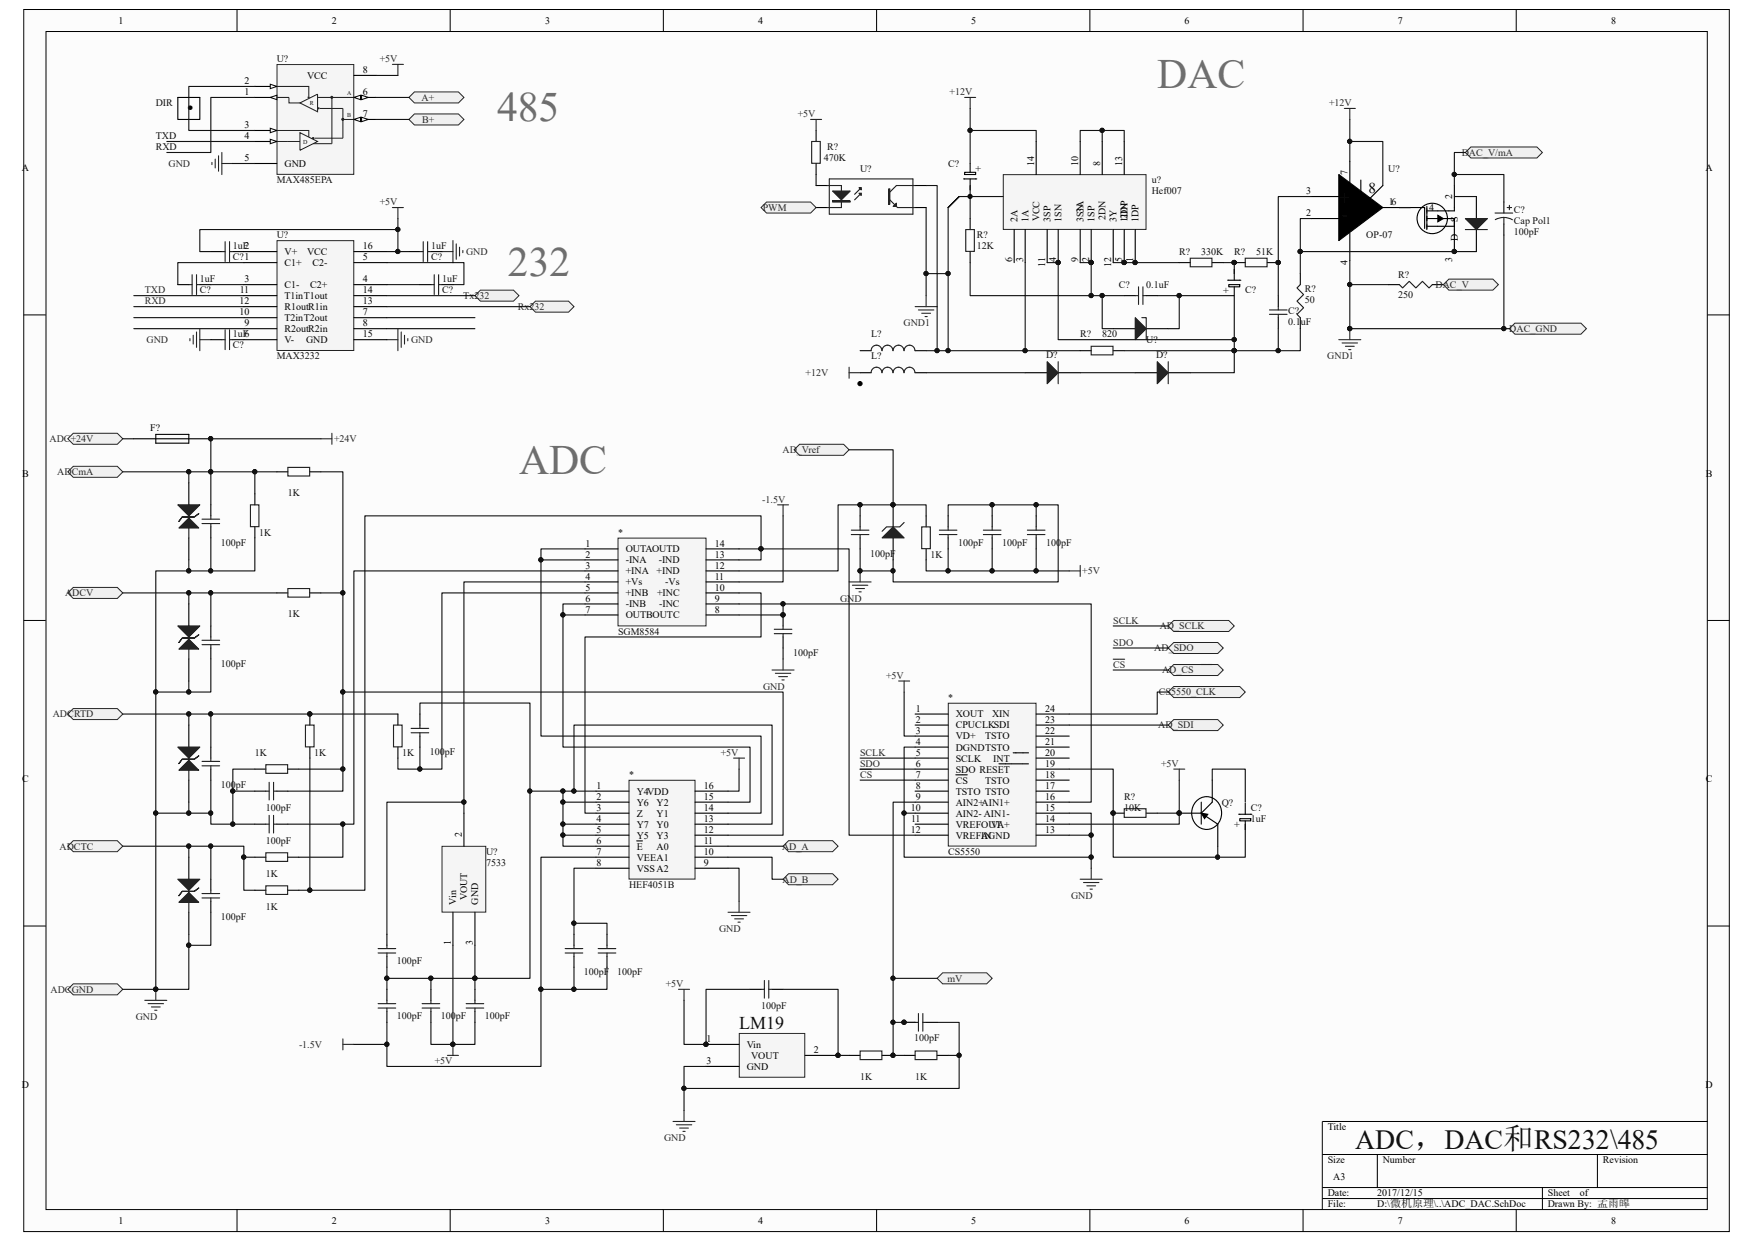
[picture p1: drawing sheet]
<svg xmlns="http://www.w3.org/2000/svg" width="297mm" height="210mm" viewBox="0 0 297 210" stroke-linecap="round" stroke-linejoin="round" font-family="sans-serif">
<path d="M4.1 1.7h288.7v206.7h-288.7z" fill="#fcfcfc"/>
<path d="M4 1.6h288.8v206.8h-288.8z" fill="none" stroke="#000" stroke-width=".17"/>
<path d="M7.8 5.4h281.3v199.3h-281.3z" fill="#fcfcfc"/>
<g fill="none" stroke="#000" stroke-width=".17">
<path d="M7.8 5.3h281.3v199.4h-281.3zM40.1 1.6v3.7M76.2 1.6v3.7M112.3 1.6v3.7M148.4 1.6v3.7M184.5 1.6v3.7M220.6 1.6v3.7M256.7 1.6v3.7M4 53.3h3.7M289.1 53.3h3.7M4 105h3.7M289.1 105h3.7"/>
<path d="M4 156.7h3.7M289.1 156.7h3.7M223.9 195.4h65.2M233.2 195.4v5.6M270.5 195.4v5.6M289.1 189.8h-65.2v14.9M40.1 204.7v3.7M76.2 204.7v3.7M112.3 204.7v3.7M148.4 204.7v3.7M184.5 204.7v3.7M220.6 204.7v3.7"/>
<path d="M223.9 201h65.2M223.9 202.8h65.2M256.7 204.7v3.7M261.2 201v3.7"/>
</g>
<g fill="#f0f0f0" stroke="#262626" stroke-width=".17">
<path d="M11.5 120.8l.9-.9h7.5l.9 .9-.9 1h-7.5z" fill-rule="evenodd"/>
<path d="M11.5 143.2l.9-.9h7.5l.9 .9-.9 .9h-7.5z" fill-rule="evenodd"/>
<path d="M11.5 167.4l.9-.9h7.5l.9 .9-.9 .9h-7.5z" fill-rule="evenodd"/>
<path d="M11.5 100.3l.9-.9h7.5l.9 .9-.9 1h-7.5z" fill-rule="evenodd"/>
<path d="M11.5 79.8l.9-.9h7.5l.9 .9-.9 1h-7.5z" fill-rule="evenodd"/>
<path d="M11.5 74.2l.9-.9h7.5l.9 .9-.9 1h-7.5z" fill-rule="evenodd"/>
</g>
<path d="M160.6 119h14.8v24.2h-14.8z" fill="#f5f5f5"/>
<path d="M160.6 119h14.8v24.2h-14.8z" fill="none" stroke="#262626" stroke-width=".17"/>
<g fill="none" stroke="#000" stroke-width=".19">
<path d="M155 120.8h5.5M155 122.7h5.5M155 124.6h5.5M155 126.4h5.5M155 128.3h5.5M155 130.1h5.5M155 132h5.5M155 133.9h5.5M155 135.7h5.5M155 137.6h5.5M155 139.5h5.5M161.9 131.1h1"/>
<path d="M162.9 131.1h.9M169.2 129.3h2M171.3 129.3h.8M171.6 127.4h2.5M172.2 129.3h1M173.2 129.3h.9M175.5 120.8h5.5M175.5 122.7h5.5M175.5 124.6h5.5M175.5 126.4h5.5M175.5 128.3h5.5M175.5 130.1h5.5"/>
<path d="M175.5 132h5.5M175.5 133.9h5.5M175.5 135.7h5.5M175.5 137.6h5.5M175.5 139.5h5.5M155 141.3h5.5M175.5 141.3h5.5"/>
</g>
<path d="M106.6 132.1h11.1v16.7h-11.1z" fill="#f5f5f5"/>
<path d="M106.5 132h11.2v16.8h-11.2z" fill="none" stroke="#262626" stroke-width=".17"/>
<g fill="none" stroke="#000" stroke-width=".19">
<path d="M100.9 133.9h5.6M100.9 135.7h5.6M100.9 137.6h5.6M100.9 139.5h5.6M117.7 133.9h5.6M117.7 135.7h5.6M117.7 137.6h5.6M117.7 139.5h5.6M100.9 141.3h5.6M100.9 143.2h5.6M100.9 145.1h5.6M100.9 146.9h5.6"/>
<path d="M107.8 142.3h1M117.7 141.3h5.6M117.7 143.2h5.6M117.7 145.1h5.6M117.7 146.9h5.6"/>
</g>
<path d="M125.2 174.9h11.1v7.4h-11.1z" fill="#f5f5f5"/>
<path d="M125.2 174.9h11.1v7.4h-11.1z" fill="none" stroke="#262626" stroke-width=".17"/>
<path d="M119.6 176.7h5.5M136.3 178.6h5.6M119.6 180.5h5.5" fill="none" stroke="#000" stroke-width=".19"/>
<g fill="#0e0e0e" stroke="#0e0e0e" stroke-width=".17">
<circle cx="119.5" cy="176.7" r=".35"/>
<circle cx="141.9" cy="178.6" r=".35"/>
</g>
<path d="M74.9 143.3h7.4v11h-7.4z" fill="#f5f5f5"/>
<path d="M74.8 143.2h7.5v11.1h-7.5z" fill="none" stroke="#262626" stroke-width=".17"/>
<path d="M78.6 137.6v5.6M76.7 154.4v5.6M80.4 154.4v5.6" fill="none" stroke="#000" stroke-width=".19"/>
<path d="M104.7 91.1h14.8v14.8h-14.8z" fill="#f5f5f5"/>
<path d="M104.6 91.1h14.9v14.8h-14.9z" fill="none" stroke="#262626" stroke-width=".17"/>
<g fill="none" stroke="#000" stroke-width=".19">
<path d="M32 81.7v3.7M32 91v3.7M99.1 92.9h5.5M99.1 94.7h5.5M99.1 96.6h5.5M99.1 98.5h5.5M119.6 92.9h5.5M119.6 94.7h5.5M119.6 96.6h5.5M119.6 98.5h5.5M99.1 100.3h5.5M99.1 102.2h5.5"/>
<path d="M99.1 104.1h5.5M119.6 100.3h5.5M119.6 102.2h5.5M119.6 104.1h5.5"/>
</g>
<path d="M32 85.4v5.6" fill="none" stroke="#1c1c1c" stroke-width=".19"/>
<path d="M32 87.7l1.6 1.6h-3.3z" fill="#1c1c1c"/>
<path d="M30.3 89.3l1.7-1.6 1.6 1.6zM30.9 87.5h2l.7-.6-.7 .6h-2l-.6 .7z" fill="none" stroke="#1c1c1c" stroke-width=".19"/>
<path d="M30.1 85.4h3.7l-1.8 1.9z" fill="#1c1c1c"/>
<path d="M30.1 85.4h3.7l-1.8 1.9zM34.2 87.9h3M34.2 88.6h3M35.7 87.3v.6M35.7 88.6v.6M32 105.9v5.6" fill="none" stroke="#1c1c1c" stroke-width=".19"/>
<path d="M35.7 85.4v1.9M35.7 89.2v1.8M32 102.2v3.7M32 111.5v3.7" fill="none" stroke="#000" stroke-width=".19"/>
<path d="M32 108.2l1.6 1.6h-3.3z" fill="#1c1c1c"/>
<path d="M30.3 109.8l1.7-1.6 1.6 1.6zM30.9 108h2l.7-.6-.7 .6h-2l-.6 .7z" fill="none" stroke="#1c1c1c" stroke-width=".19"/>
<path d="M30.1 105.9h3.7l-1.8 1.9z" fill="#1c1c1c"/>
<path d="M30.1 105.9h3.7l-1.8 1.9zM34.2 108.3h3M34.2 109.1h3M35.7 107.8v.5M35.7 109.1v.6M32 126.4v5.6" fill="none" stroke="#1c1c1c" stroke-width=".19"/>
<path d="M35.7 105.9v1.9M35.7 109.7v1.8M32 122.7v3.7M32 132v3.7" fill="none" stroke="#000" stroke-width=".19"/>
<path d="M32 128.7l1.6 1.6h-3.3z" fill="#1c1c1c"/>
<path d="M30.3 130.3l1.7-1.6 1.6 1.6zM30.9 128.5h2l.7-.6-.7 .6h-2l-.6 .7z" fill="none" stroke="#1c1c1c" stroke-width=".19"/>
<path d="M30.1 126.4h3.7l-1.8 1.9z" fill="#1c1c1c"/>
<path d="M30.1 126.4h3.7l-1.8 1.9zM34.2 128.8h3M34.2 129.6h3M35.7 128.3v.5M35.7 129.6v.5M32 148.8v5.6" fill="none" stroke="#1c1c1c" stroke-width=".19"/>
<path d="M35.7 126.4v1.9M35.7 130.1v1.9M32 145.1v3.7M32 154.4v3.7" fill="none" stroke="#000" stroke-width=".19"/>
<path d="M30.3 152.7l1.7-1.7 1.6 1.7z" fill="#1c1c1c"/>
<path d="M30.3 152.7l1.7-1.7 1.6 1.7zM30.9 150.8h2l.7-.5-.7 .5h-2l-.6 .8z" fill="none" stroke="#1c1c1c" stroke-width=".19"/>
<path d="M30.1 148.8h3.7l-1.8 1.8z" fill="#1c1c1c"/>
<g fill="none" stroke="#1c1c1c" stroke-width=".19">
<path d="M48.7 79.1h3.7v1.4h-3.7zM42.4 85.4h1.4v3.7h-1.4zM48.7 99.6h3.7v1.4h-3.7zM45 129.4h3.7v1.5h-3.7zM45 133.9h.6M45 139.5h.6M45.6 132.4v3M45.6 138v3M46.3 132.4v3M46.3 138v3M46.3 133.9h.6M46.3 139.5h.6"/>
<path d="M51.7 122.7h1.5v3.7h-1.5zM66.6 122.7h1.5v3.7h-1.5zM69.6 123.3h3M69.6 124h3M71.1 122.7v.6M71.1 124v.6M30.1 148.8h3.7l-1.8 1.8zM34.2 151.2h3M34.2 152h3M35.7 150.6v.6M35.7 152v.5M45 144.3h3.7v1.5h-3.7z"/>
<path d="M45 149.9h3.7v1.5h-3.7zM65.5 160v.5M97.2 160v.5M102.8 160v.5M64 160.5h3M64 161.3h3M64 169.8h3M64 170.6h3M65.5 161.3v.5M65.5 169.3v.5M65.5 170.6v.5M71.5 169.8h3"/>
<path d="M71.5 170.6h3M73 169.3v.5M73 170.6v.5M78.9 169.8h3M78.9 170.6h3M80.4 169.3v.5M80.4 170.6v.5M95.7 160.5h3M95.7 161.3h3M97.2 161.3v.5M101.3 160.5h3M101.3 161.3h3"/>
<path d="M102.8 161.3v.5"/>
</g>
<g fill="none" stroke="#000" stroke-width=".19">
<path d="M22.7 74.2h13M26.4 73.5h5.6v1.5h-5.6zM46.9 79.8h1.8M52.5 79.8h1.8M43.2 83.6v1.8M43.2 89.2v1.8M46.9 100.3h1.8M52.5 100.3h1.8M43.2 133.9h1.8M43.2 139.5h1.8M43.2 130.1h1.8M46.9 133.9h1.8"/>
<path d="M46.9 139.5h1.8M48.7 130.1h1.9M52.5 120.8v1.9M52.5 126.4v1.9M67.4 120.8v1.9M67.4 126.4v1.9M71.1 120.8v1.9M71.1 124.6v1.8M35.7 148.8v1.8M35.7 152.5v1.9M43.2 145.1h1.8M43.2 150.6h1.8"/>
<path d="M48.7 145.1h1.9M48.7 150.6h1.9M65.5 158.1v1.9M97.2 158.1v1.9M102.8 158.1v1.9M65.5 161.8v1.9M65.5 167.4v1.9M65.5 171.1v1.9M73 167.4v1.9M73 171.1v1.9M80.4 167.4v1.9M80.4 171.1v1.9"/>
<path d="M97.2 161.8v1.9M102.8 161.8v1.9"/>
</g>
<g fill="none" stroke="#262626" stroke-width=".19">
<path d="M54.3 74.2h1.9M56.2 73.3v1.9M124.2 128.3h1.9M125.1 128.3v1.8M24.5 169.3h3.7M25.1 169.8h2.6M25.6 170.4h1.5M26.2 171h.4M26.4 167.4v1.9M58.1 175.8v1.9M58.1 176.7h1.8M75.8 178.6h1.8"/>
<path d="M76.7 176.7v1.9"/>
</g>
<g fill="#0e0e0e" stroke="#0e0e0e" stroke-width=".17">
<circle cx="26.4" cy="167.4" r=".35"/>
<circle cx="35.7" cy="74.2" r=".35"/>
<circle cx="52.5" cy="120.8" r=".35"/>
<circle cx="76.7" cy="176.7" r=".35"/>
</g>
<g fill="#f0f0f0" stroke="#262626" stroke-width=".17">
<path d="M132.6 143.2l.9-.9h7.5l.9 .9-.9 .9h-7.5z" fill-rule="evenodd"/>
<path d="M133.5 147.8h7.5l.9 1-.9 .9h-7.5l-.9-.9z" fill-rule="evenodd"/>
</g>
<g fill="none" stroke="#262626" stroke-width=".19">
<path d="M131.7 85.4h1.8M132.6 85.4v1.9M130.7 113.4h3.8M131.3 113.9h2.6M131.8 114.5h1.5M132.4 115.1h.4M132.6 111.5v1.9M123.3 154.4h3.7M123.8 154.9h2.6M124.4 155.5h1.5M125 156h.3M125.1 152.5v1.9"/>
<path d="M182.9 148.8h3.7M183.5 149.3h2.6M184 149.9h1.5M184.6 150.5h.4M184.8 146.9v1.9"/>
</g>
<path d="M145.6 87.3v1.9M145.6 91v1.9M151.2 85.4v3.8M151.2 91v3.7M132.6 104.1v1.8M132.6 107.8v1.9" fill="none" stroke="#000" stroke-width=".19"/>
<g fill="#0e0e0e" stroke="#0e0e0e" stroke-width=".17">
<circle cx="132.6" cy="104" r=".35"/>
<circle cx="151.2" cy="85.4" r=".35"/>
</g>
<path d="M144.1 89.7h3M144.1 90.5h3M145.6 89.2v.5M145.6 90.5v.5M131.1 106.5h3M131.1 107.2h3M132.6 105.9v.6M132.6 107.2v.6" fill="none" stroke="#1c1c1c" stroke-width=".19"/>
<path d="M149.4 91l1.8-1.8 1.9 1.8z" fill="#1c1c1c"/>
<g fill="none" stroke="#1c1c1c" stroke-width=".19">
<path d="M149.4 91l1.8-1.8 1.9 1.8zM153.1 88.4l-.8 .8h-2.2l-.7 .7M156.1 89.2h1.4v3.6h-1.4zM159.1 89.7h2.9M159.1 90.5h2.9M160.5 89.2v.5M160.5 90.5v.5M166.5 89.7h3M166.5 90.5h3M168 89.2v.5M168 90.5v.5M174 89.7h2.9"/>
<path d="M174 90.5h2.9M175.5 89.2v.5M175.5 90.5v.5"/>
</g>
<g fill="#0e0e0e" stroke="#0e0e0e" stroke-width=".17">
<circle cx="151.2" cy="85.4" r=".35"/>
<circle cx="145.6" cy="96.6" r=".35"/>
</g>
<path d="M143.8 98.5h3.7M144.3 99h2.6M144.9 99.6h1.5M145.6 96.6v1.9M145.5 100.1h.3" fill="none" stroke="#262626" stroke-width=".19"/>
<path d="M156.8 87.3v1.9M156.8 92.9v1.8M160.5 87.3v1.9M160.5 91v1.9M168 87.3v1.9M168 91v1.9M175.5 87.3v1.9M175.5 91v1.9" fill="none" stroke="#000" stroke-width=".19"/>
<path d="M134.5 76.1l.9-.9h7.4l1 .9-1 .9h-7.4z" fill-rule="evenodd" fill="#f0f0f0" stroke="#262626" stroke-width=".17"/>
<path d="M181 96.6h1.9M182.9 95.7v1.8M152.2 115.2h1.8M153.1 115.2v1.9" fill="none" stroke="#262626" stroke-width=".19"/>
<g fill="#f0f0f0" stroke="#262626" stroke-width=".17">
<path d="M197.8 105.9l.9-.9h9.4l.9 .9-.9 1h-9.4z" fill-rule="evenodd"/>
<path d="M197.8 109.7l.9-1h7.5l.9 1-.9 .9h-7.5z" fill-rule="evenodd"/>
</g>
<path d="M145.6 130.2h1.1M146.7 130.2h.9" fill="none" stroke="#262626" stroke-width=".19"/>
<path d="M197.8 113.4l.9-1h7.5l.9 1-.9 .9h-7.5z" fill-rule="evenodd" fill="#f0f0f0" stroke="#262626" stroke-width=".17"/>
<path d="M188.5 111.6h1M189.6 111.6h.8M203.3 112.4h1.1M204.4 112.4h.9" fill="none" stroke="#262626" stroke-width=".19"/>
<g fill="#f0f0f0" stroke="#262626" stroke-width=".17">
<path d="M197.8 117.1l.9-.9h11.2l1 .9-1 .9h-11.2z" fill-rule="evenodd"/>
<path d="M197.8 122.7l.9-.9h7.5l.9 .9-.9 .9h-7.5z" fill-rule="evenodd"/>
</g>
<g fill="none" stroke="#000" stroke-width=".19">
<path d="M188.5 137.6h1.9M194.1 137.6h1.9M199.7 137.6h3.7M202.7 135.4a2.57 2.57 0 0 1 3.1-.1 2.57 2.57 0 0 1 1 2.9 2.52 2.52 0 0 1-2.8 2.1 2.52 2.52 0 0 1-2.2-2.7 2.88 2.88 0 0 1 .9-2.2zM203.4 135.7v3.8M203.4 137.6l2.8 1.9v3.7M205.3 132v3.7l-1.9 1.9M209.7 137.8h2.3M209.9 138.5h1.9v.4h-1.9zM210.9 135.9v1.9M210.9 138.9v1.5M127 167.4h1.9"/>
<path d="M130.7 167.4h1.9M143.8 178.6h1.8M149.4 178.6h1.8M153.1 173h1.9M153.1 178.6h1.9M156.8 173h1.9M158.7 178.6h1.8"/>
</g>
<g fill="#0e0e0e" stroke="#0e0e0e" stroke-width=".17">
<circle cx="188.5" cy="137.6" r=".35"/>
<circle cx="199.7" cy="137.6" r=".35"/>
<circle cx="153.1" cy="173" r=".35"/>
<circle cx="151.2" cy="178.6" r=".35"/>
</g>
<path d="M190.4 136.9h3.7v1.4h-3.7zM128.9 167.4h.5M129.4 165.9v3M130.2 165.9v3M130.2 167.4h.5M145.6 177.9h3.7v1.4h-3.7zM155 177.9h3.6v1.4h-3.6zM155 173h.5M155.5 171.5v3M156.3 171.5v3M156.3 173h.5" fill="none" stroke="#1c1c1c" stroke-width=".19"/>
<path d="M203.4 137.6l1.1 .2-.5 .7z" fill="#000"/>
<path d="M203.4 137.6l1.1 .2-.5 .7z" fill="none" stroke="#000" stroke-width=".17"/>
<path d="M198.7 130.1h1.9M199.7 130.1v1.9M114.9 167.4h1.9M115.8 167.4v1.9M114 189.8h3.7M114.5 190.3h2.6M115.1 190.9h1.5M115.6 191.4h.4M115.8 187.9v1.9" fill="none" stroke="#262626" stroke-width=".19"/>
<path d="M158.7 165.6l.9-1h7.5l.9 1-.9 .9h-7.5z" fill-rule="evenodd" fill="#f0f0f0" stroke="#262626" stroke-width=".17"/>
<path d="M46.9 11h13v18.5h-13z" fill="#f5f5f5"/>
<path d="M46.9 10.9h13v18.6h-13z" fill="none" stroke="#262626" stroke-width=".17"/>
<path d="M43.2 14.6h3.7" fill="none" stroke="#000" stroke-width=".19"/>
<path d="M45.8 14.3l1.1 .3-1.1 .4z" fill="#fcfcfc"/>
<path d="M45.8 14.3l1.1 .3-1.1 .4z" fill="none" stroke="#000" stroke-width=".17"/>
<path d="M43.2 22.1h3.7" fill="none" stroke="#000" stroke-width=".19"/>
<path d="M45.8 21.7l1.1 .4-1.1 .4z" fill="#fcfcfc"/>
<path d="M45.8 21.7l1.1 .4-1.1 .4z" fill="none" stroke="#000" stroke-width=".17"/>
<path d="M43.2 23.9h3.7" fill="none" stroke="#000" stroke-width=".19"/>
<path d="M45.8 23.6l1.1 .3-1.1 .4z" fill="#fcfcfc"/>
<path d="M45.8 23.6l1.1 .3-1.1 .4z" fill="none" stroke="#000" stroke-width=".17"/>
<path d="M43.2 16.5h3.7M59.9 12.8h3.8" fill="none" stroke="#000" stroke-width=".19"/>
<path d="M45.8 16.5l1.1-.4v.8z" fill="#fcfcfc"/>
<path d="M45.8 16.5l1.1-.4v.8z" fill="none" stroke="#000" stroke-width=".17"/>
<path d="M59.9 16.5h3.8" fill="none" stroke="#000" stroke-width=".19"/>
<path d="M59.9 16.5l1.1-.4v.8z" fill="#fcfcfc"/>
<path d="M59.9 16.5l1.1-.4v.8z" fill="none" stroke="#000" stroke-width=".17"/>
<path d="M61.2 16.1l1.1 .4-1.1 .4z" fill="#fcfcfc"/>
<path d="M61.2 16.1l1.1 .4-1.1 .4z" fill="none" stroke="#000" stroke-width=".17"/>
<path d="M59.9 20.2h3.8" fill="none" stroke="#000" stroke-width=".19"/>
<path d="M59.9 20.2l1.1-.4v.8z" fill="#fcfcfc"/>
<path d="M59.9 20.2l1.1-.4v.8z" fill="none" stroke="#000" stroke-width=".17"/>
<path d="M61.2 19.8l1.1 .4-1.1 .4z" fill="#fcfcfc"/>
<path d="M61.2 19.8l1.1 .4-1.1 .4z" fill="none" stroke="#000" stroke-width=".17"/>
<path d="M30.1 16.5h3.7v3.7h-3.7zM43.2 27.7h3.7M35.7 42.6h1.9M39.4 42.6h1.9" fill="none" stroke="#000" stroke-width=".19"/>
<g fill="none" stroke="#1c1c1c" stroke-width=".17">
<path d="M46.9 14.6h5.4v1.7M46.9 16.5h2v.9h1.9M50.8 17.4l3-1.5v3zM53.8 16.5h6.1M54.1 18.4h4v5h-4.9M56.2 16.5v7.8h-3.2M46.9 22.1h5.4v1.1M46.9 23.9h3.9M50.8 22.5l3 1.4-3 1.5zM58.1 20.2h1.8"/>
<circle cx="52.3" cy="16.5" r=".09"/>
<circle cx="53.9" cy="18.3" r=".09"/>
<circle cx="53" cy="23.4" r=".09"/>
</g>
<g fill="#1c1c1c" stroke="#1c1c1c" stroke-width=".17">
<circle cx="56.2" cy="16.5" r=".17"/>
<circle cx="58" cy="20.2" r=".17"/>
</g>
<g fill="none" stroke="#262626" stroke-width=".19">
<path d="M66.4 10.9h1.9M67.4 10.9v1.9M35.9 27.5v.4M36.4 26.9v1.5M37 26.4v2.6M37.6 25.8v3.7M37.6 27.7h1.8M32.2 57.3v.4M32.7 56.7v1.5M33.3 56.2v2.6M33.8 57.5h1.9M33.8 55.6v3.7"/>
<path d="M65.5 57.5h1.9M67.4 55.6v3.7M67.9 56.2v2.6M68.5 56.7v1.5M69.1 57.3v.4M74.8 42.6h1.9M76.7 40.7v3.7M77.3 41.3v2.6M77.8 41.8v1.5M78.4 42.4v.4"/>
</g>
<path d="M37.6 42.6h.5M38.1 40.9v3.4M38.9 42.6h.5M38.9 40.9v3.4" fill="none" stroke="#1c1c1c" stroke-width=".19"/>
<path d="M46.9 40.8h13v18.5h-13z" fill="#f5f5f5"/>
<path d="M46.9 40.7h13v18.6h-13z" fill="none" stroke="#262626" stroke-width=".17"/>
<g fill="none" stroke="#000" stroke-width=".19">
<path d="M138.2 22.1v1.8M138.2 27.7v1.8M138.2 31.4h1.8M138.2 35.1h1.8M155 31.4h1.8M155 35.1h1.8M30.1 48.2h1.9M33.8 48.2h1.9M35.7 57.5h1.9M39.4 57.5h7.5M41.3 42.6h5.6M41.3 44.4h5.6"/>
<path d="M41.3 48.2h5.6M41.3 50h5.6M41.3 51.9h5.6M41.3 53.8h5.6M41.3 55.6h5.6M59.9 42.6h5.6M59.9 44.4h5.6M59.9 48.2h5.6M59.9 50h5.6M59.9 51.9h5.6M59.9 53.8h5.6M59.9 55.6h5.6"/>
<path d="M59.9 57.5h5.6M69.2 42.6h1.9M71.1 48.2h1.9M73 42.6h1.8M74.8 48.2h1.9"/>
</g>
<path d="M66.4 35.1h1.9M67.4 35.1v1.9" fill="none" stroke="#262626" stroke-width=".19"/>
<g fill="none" stroke="#1c1c1c" stroke-width=".19">
<path d="M137.4 23.9h1.5v3.7h-1.5zM140 31.4h2.5v3.7h-2.5M140.4 30.3h14.2v5.9h-14.2zM145.8 32.7l-1.1 1.1M145.8 31.8l-1.1 1.1M150.7 33.8l1.3 1.3h3M155 31.4h-3.2l-1.1 1.1M32 48.2h.5M32.5 46.5v3.3M33.3 48.2h.5M33.3 46.5v3.3M37.6 57.5h.5"/>
<path d="M38.1 55.8v3.4M38.9 57.5h.5M38.9 55.8v3.4M71.1 42.6h.6M71.7 40.9v3.4M72.4 42.6h.6M72.4 40.9v3.4M73 48.2h.5M73.5 46.5v3.3M74.3 48.2h.5M74.3 46.5v3.3"/>
</g>
<path d="M141 32.3h3l-1.5 1.5z" fill="#1c1c1c"/>
<path d="M141 32.3h3l-1.5 1.5zM141 34h3v.2h-3zM141 34.1h3" fill="none" stroke="#1c1c1c" stroke-width=".19"/>
<path d="M145.5 31.8h.3v.3z" fill="#1c1c1c"/>
<path d="M145.5 31.8h.3v.3z" fill="none" stroke="#1c1c1c" stroke-width=".19"/>
<path d="M145.5 32.7h.3v.4z" fill="#1c1c1c"/>
<path d="M145.5 32.7h.3v.4zM150.5 32h.2v2.6h-.2zM150.6 32v2.6" fill="none" stroke="#1c1c1c" stroke-width=".19"/>
<path d="M151.2 34.9l.6-.5v.5z" fill="#1c1c1c"/>
<path d="M151.2 34.9l.6-.5v.5z" fill="none" stroke="#1c1c1c" stroke-width=".19"/>
<path d="M169.9 29.6h24.2v9.2h-24.2z" fill="#f5f5f5"/>
<path d="M169.9 29.5h24.2v9.3h-24.2z" fill="none" stroke="#262626" stroke-width=".17"/>
<g fill="none" stroke="#000" stroke-width=".19">
<path d="M171.7 38.8v5.6M173.6 38.8v5.6M175.5 23.9v5.6M177.3 38.8v5.6M179.2 38.8v5.6M182.9 23.9v5.6M182.9 38.8v5.6M184.8 38.8v5.6M186.6 23.9v5.6M188.5 38.8v5.6M190.4 23.9v5.6M190.4 38.8v5.6"/>
<path d="M192.2 38.8v5.6M182.9 59.3h1.9M188.5 59.3h1.9M190.4 50h1.8M194.1 50h1.9M199.7 44.4h1.8M205.3 44.4h1.8M207.9 47.4h2.2M208.1 48.2h1.8v.3h-1.8zM209 45.6v1.8M209 48.5v1.5M173.6 63.1h3.7"/>
<path d="M179.2 63.1h3.7"/>
</g>
<g fill="#0e0e0e" stroke="#0e0e0e" stroke-width=".17">
<circle cx="179.2" cy="44.4" r=".35"/>
<circle cx="184.8" cy="44.4" r=".35"/>
<circle cx="190.3" cy="44.4" r=".35"/>
<circle cx="192.2" cy="44.4" r=".35"/>
</g>
<path d="M184.8 58.6h3.7v1.5h-3.7zM192.2 50h.6M192.8 48.5v3M193.5 48.5v3M193.5 50h.6M201.5 43.7h3.7v1.4h-3.7z" fill="none" stroke="#1c1c1c" stroke-width=".19"/>
<path d="M177.3 61.2l1.9 1.9-1.9 1.8z" fill="#1c1c1c"/>
<path d="M177.3 61.2l1.9 1.9-1.9 1.8zM179.2 61.2v3.7" fill="none" stroke="#1c1c1c" stroke-width=".19"/>
<path d="M192.2 63.1h3.8M197.8 63.1h3.7" fill="none" stroke="#000" stroke-width=".19"/>
<path d="M196 61.2l1.8 1.9-1.8 1.8z" fill="#1c1c1c"/>
<path d="M163.5 38.8h1.5v3.7h-1.5zM196 61.2l1.8 1.9-1.8 1.8zM197.8 61.2v3.7" fill="none" stroke="#1c1c1c" stroke-width=".19"/>
<path d="M163.2 30.3h2.2M163.3 29.2h1.9v.3h-1.9zM164.3 27.7v1.5M164.3 30.3v1.8M164.3 37v1.8M164.3 42.6v1.8M188.5 55.6h3.7M194.1 55.6h3.7" fill="none" stroke="#000" stroke-width=".19"/>
<path d="M192.2 53.8l1.9 1.8-1.9 1.9z" fill="#1c1c1c"/>
<g fill="none" stroke="#1c1c1c" stroke-width=".19">
<path d="M147.5 59.3a.91 .91 0 0 1 .9-.9 .91 .91 0 0 1 .9 .9 .93 .93 0 0 1 1-.9 .93 .93 0 0 1 .9 .9M151.2 59.3a.91 .91 0 0 1 .9-.9 .91 .91 0 0 1 1 .9M153.1 59.3a.91 .91 0 0 1 .9-.9 .91 .91 0 0 1 .9 .9M192.2 53.8l1.9 1.8-1.9 1.9zM193.3 53.8h.8v3.7M210.9 43.7h3.6v1.4h-3.6zM215 52.5h2.9M215 53.2h2.9M216.4 51.9v.6M216.4 53.2v.6M220.2 48.2l-.6 .5 1.1 1.1-1.1 1.2 1.1 1.1-1.1 1.1 .6 .6M147.5 63.1a.91 .91 0 0 1 .9-1 .91 .91 0 0 1 .9 1 .93 .93 0 0 1 1-1 .93 .93 0 0 1 .9 1"/>
<path d="M151.2 63.1a.91 .91 0 0 1 .9-1 .91 .91 0 0 1 1 1M153.1 63.1a.91 .91 0 0 1 .9-1 .91 .91 0 0 1 .9 1"/>
</g>
<path d="M250 33.3v3.7M250 38.8v3.8M145.6 59.3h1.9M155 59.3h1.8M209 44.4h1.9M214.6 44.4h1.8M216.4 50v1.9M216.4 53.8v1.8M220.2 46.3v1.9M220.2 53.8v1.8M145.6 63.1h1.9M155 63.1h1.8" fill="none" stroke="#000" stroke-width=".19"/>
<g fill="#000" stroke="#000" stroke-width=".17">
<circle cx="164.3" cy="33.2" r=".35"/>
<circle cx="145.6" cy="64.9" r=".35"/>
</g>
<path d="M162.4 33.3l-1.9 1.8" fill="none" stroke="#0e0e0e" stroke-width=".19"/>
<g fill="#0e0e0e" stroke="#0e0e0e" stroke-width=".17">
<circle cx="216.4" cy="44.4" r=".35"/>
<circle cx="209" cy="44.4" r=".35"/>
</g>
<path d="M248.1 37h3.8l-1.9 1.8z" fill="#1c1c1c"/>
<path d="M241.6 35.3v.8M241.6 37.9v.8M248.1 37h3.8l-1.9 1.8zM248.1 38.8h3.8M236.9 48.2l.6 .5 1.1-1.1 1.1 1.1 1.2-1.1 1.1 1.1 .5-.5" fill="none" stroke="#1c1c1c" stroke-width=".19"/>
<g fill="none" stroke="#000" stroke-width=".19">
<path d="M222 33.3h4.7M222 37h4.7M226.7 29.5l7.5 5.6-7.5 5.6zM228.6 27.3v3.7M228.6 39.4v4.7M230.4 30.5v1.8M234.2 35.1h7v3.6M234.2 31.4l-2.3 2.2M241.6 37h4.7v5.6M241.6 34.9v3.9M246.3 31.4v4.3h-4.7M246.3 37v1.3h-4.7"/>
<path d="M235.1 48.2h1.8M242.5 48.2h1.9"/>
<circle cx="242.5" cy="37" r="2.57"/>
</g>
<path d="M226.7 29.5l7.5 5.6-7.5 5.6zM243.5 36.4l.9 .6-.9 .5z" fill="#000"/>
<circle cx="246.2" cy="42.6" r=".35" fill="#0e0e0e" stroke="#0e0e0e" stroke-width=".17"/>
<path d="M243.5 36.4l.9 .6-.9 .5z" fill="none" stroke="#000" stroke-width=".17"/>
<circle cx="228.5" cy="55.6" r=".35" fill="#000" stroke="#000" stroke-width=".17"/>
<path d="M137.3 20.2h1.8M138.2 20.2v1.9" fill="none" stroke="#262626" stroke-width=".19"/>
<path d="M128.9 35.1l.9-.9h7.5l.9 .9-.9 1h-7.5z" fill-rule="evenodd" fill="#f0f0f0" stroke="#262626" stroke-width=".17"/>
<g fill="none" stroke="#262626" stroke-width=".19">
<path d="M163.3 16.5h1.9M164.3 16.5v1.9M227.6 18.4h1.9M228.6 18.4v1.8M155 51.9h3.7M155.5 52.5h2.6M156.1 53h1.5M156.6 53.6h.4M156.8 50v1.9M226.7 57.5h3.7M227.3 58h2.6M227.8 58.6h1.5"/>
<path d="M228.4 59.2h.3M228.6 55.6v1.9M143.8 62.1v1.9M143.8 63.1h1.8"/>
</g>
<circle cx="228.5" cy="55.6" r=".35" fill="#0e0e0e" stroke="#0e0e0e" stroke-width=".17"/>
<g fill="#f0f0f0" stroke="#262626" stroke-width=".17">
<path d="M244.4 48.2l.9-1h7.5l.9 1-.9 .9h-7.5z" fill-rule="evenodd"/>
<path d="M249.1 24.9h11.1l1 .9-1 .9h-11.1l-1-.9z" fill-rule="evenodd"/>
<path d="M255.6 55.6l.9-.9h11.2l.9 .9-.9 .9h-11.2z" fill-rule="evenodd"/>
</g>
<path d="M254.6 34.2v1.9M254.6 37.9v1.9" fill="none" stroke="#000" stroke-width=".19"/>
<path d="M253.2 36.1h2.9M254.6 36.8l.8 .1 .7 .3M254.6 36.8l-.7 .1-.7 .3M254.6 36.8v1.1M255.2 35.1h.8M255.6 34.7v.8" fill="none" stroke="#1c1c1c" stroke-width=".19"/>
<g fill="#f0f0f0" stroke="#262626" stroke-width=".17">
<path d="M69.2 16.5l1-.9h7.4l1 .9-1 .9h-7.4z" fill-rule="evenodd"/>
<path d="M69.2 20.2l1-.9h7.4l1 .9-1 .9h-7.4z" fill-rule="evenodd"/>
<path d="M80.4 50l1-.9h5.5l1 .9-1 1h-5.5z" fill-rule="evenodd"/>
<path d="M89.7 51.9l1-.9h5.6l.9 .9-.9 .9h-5.6z" fill-rule="evenodd"/>
</g>
<g fill="none" stroke="#0e0e0e" stroke-width=".19">
<path d="M43.2 14.6h-11.2v7.5h11.2M43.2 16.5h-7.5v9.3h-7.5M63.7 16.5h5.5M63.7 12.8h3.7M164.3 18.4v9.3M28.2 23.9h15M39.4 27.7h3.8M63.7 20.2h5.5M67.4 37v1.8h-33.6v3.8h1.9M67.4 38.8v3.8M138.2 29.5v1.9M156.8 35.1v14.9"/>
<path d="M156.8 31.4h1.9v27.9M164.3 22.1h11.2v1.8M164.3 31.4v5.6M169.9 33.3h-7.5l-1.9 1.8v11.2h-3.7M182.9 23.9v-1.8h7.5v1.8M186.6 22.1v1.8M222 37h-1.8v5.6M222 33.3h-5.6v16.7M228.6 20.2v7.1M228.6 23.9h5.6v7.5M236.9 35.1h1.9M246.3 31.4v-1.9h8.3v4.7"/>
<path d="M246.3 33.3h3.7M248.1 25.8h-1.8v3.7M254.6 39.8v15.8M22.7 50h18.6M22.7 53.8h18.6M22.7 55.6h18.6M22.7 51.9h18.6M35.7 48.2h5.6M41.3 44.4h-11.2v3.8M65.5 44.4h13.1v3.8h-1.9M65.5 42.6h3.7M65.5 48.2h5.6"/>
<path d="M65.5 50h14.9M65.5 53.8h14.9M65.5 55.6h14.9M65.5 51.9h24.2M160.5 46.3v13h-3.7M164.3 44.4v5.6h20.5v-5.6h-1.9M173.6 44.4v14.9h-13.1M173.6 59.3h9.3M177.3 44.4h1.9v13.1h29.8M184.8 50h5.6M186.6 50v5.6h1.9M188.5 44.4h11.2"/>
<path d="M190.4 59.3h18.6M196 50h3.7v5.6h-1.9M199.7 50h9.3v9.3M207.1 44.4h1.9v1.9M209 59.3v3.8h-7.5M216.4 55.6v3.7M220.2 42.6h29.8M220.2 55.6v3.7h-11.2M220.2 42.6v3.7M228.6 44.1v11.5h27M228.6 48.2h6.5M20.8 79.8h11.2"/>
<path d="M20.8 74.2h1.9M43.2 79.8h3.7M54.3 74.2h-18.6v5.6h7.5v3.8M54.3 79.8h3.8v54.1h-9.4M143.8 76.1h7.4v9.3h-9.3v11.2h-16.8M156.8 63.1h16.8M182.9 63.1h9.3M32 81.7v-1.9h3.7v5.6M32 96.6h-5.6v20.5M35.7 91v5.6h-3.7v-1.9M43.2 91v5.6h-7.5M91.6 94.7h7.5"/>
<path d="M99.1 92.9h-7.5v31.7h37.3v13h-5.6M99.1 96.6h-39.2v42.9h-1.8M99.1 98.5h-20.5v37.2M125.1 92.9h3.8v-5.6h-67.1v63.3h-9.3M125.1 94.7h3.8v-1.8h14.9v48.4h11.2M132.6 87.3v11.2h-7.5M145.6 92.9v3.7h5.6v-1.9M145.6 85.4v1.9M151.2 85.4h5.6v1.9M160.5 87.3v-1.9h15v1.9M160.5 92.9v3.7M168 85.4v1.9"/>
<path d="M168 92.9v3.7M175.5 92.9v3.7h-18.7v-1.9M175.5 85.4h3.7v13.1h-28v-1.9M175.5 96.6h5.5M20.8 100.3h11.2M32 102.2v-1.9h3.7v5.6M32 117.1h-5.6v20.5M35.7 111.5v5.6h-3.7v-1.9M35.7 100.3h11.2M54.3 100.3h3.8M58.1 117.1h74.5v24.2h-9.3M99.1 100.3h-24.3v29.8h-7.4v-1.8"/>
<path d="M99.1 104.1h-3.8v22.3h31.7v9.3h-3.7M99.1 102.2h-3.8v1.9M125.1 100.3h3.8v7.5h-29.8v29.8h1.8M125.1 102.2h7.5v1.9h-7.5M132.6 102.2h52.2v33.5h-3.8M132.6 109.7v1.8M153.1 117.1v7.5h1.9M188.5 105.9h9.3M188.5 109.7h9.3M188.5 113.4h9.3M197.8 117.1h-1.8v3.7h-15M20.8 120.8h11.2"/>
<path d="M32 122.7v-1.9h3.7v5.6M32 137.6h-5.6v29.8M35.7 132v5.6h-3.7v-1.9M35.7 137.6v1.9h7.5M35.7 120.8h31.7M43.2 133.9h-3.8v5.6M43.2 130.1h-3.8v3.8M48.7 139.5h9.4v5.6h-7.5M50.6 130.1h7.5M52.5 128.3v22.3h-1.9M71.1 120.8v-1.8h18.6v14.9h11.2M71.1 126.4v3.7"/>
<path d="M78.6 137.6v-1.9h-13.1v22.4M89.7 133.9v31.7h-9.3v-5.6M95.3 133.9v1.8h5.6M95.3 135.7v3.8h5.6M95.3 139.5v1.8h5.6M97.2 133.9v-11.2h33.5v16.8h-7.4M125.1 130.1v3.8h-1.8M145.6 130.1h9.4M145.6 128.3h9.4M145.6 132h9.4M153.1 137.6h1.9M155 126.4h-1.9v18.7h31.7"/>
<path d="M155 135.7h-3.8v37.3M181 137.6h3.8v3.7h-3.8M181 130.1h7.5v15h17.7v-1.9M181 122.7h16.8M199.7 132v5.6h-3.7M199.7 137.6v1.9h-18.7M205.3 132v-1.9h5.6v5.6M210.9 139.5v5.6h-4.7M20.8 143.2h11.2M32 145.1v-1.9h3.7v5.6M32 160v7.4h-11.2M35.7 154.4v5.6h-3.7v-1.9"/>
<path d="M35.7 143.2h5.6v1.9h1.9M41.3 145.1v5.5h1.9M76.7 160v16.7M95.3 141.3v1.9h5.6M97.2 156.2h5.6v1.9M100.9 145.1h-9.3v35.4h-26.1v-3.8M100.9 146.9h-3.7v11.2M123.3 145.1h7.4v3.7h1.9M123.3 146.9h1.8v5.6M123.3 143.2h9.3M184.8 141.3v5.6M65.5 163.7v3.7"/>
<path d="M65.5 165.6h7.5v1.8M65.5 173v3.7h-5.6M73 165.6h7.4v1.8M73 173v3.7h7.4v-3.7M97.2 163.7v3.7h-5.6M102.8 163.7v3.7h-5.6M127 167.4h-7.4v9.3h-3.8v-7.4M132.6 167.4h9.3v11.2h1.9M151.2 165.6h7.5M155 173h-3.8v5.6h1.9M158.7 173h3.7v5.6M160.5 178.6h1.9v5.6h-46.6"/>
<path d="M119.6 180.5h-3.8v7.4"/>
</g>
<g fill="#0e0e0e" stroke="#0e0e0e" stroke-width=".17">
<circle cx="91.6" cy="94.7" r=".35"/>
<circle cx="35.7" cy="79.8" r=".35"/>
<circle cx="32" cy="79.8" r=".35"/>
<circle cx="35.7" cy="96.6" r=".35"/>
<circle cx="32" cy="96.6" r=".35"/>
<circle cx="35.7" cy="100.3" r=".35"/>
<circle cx="32" cy="100.3" r=".35"/>
<circle cx="32" cy="117.1" r=".35"/>
<circle cx="35.7" cy="120.8" r=".35"/>
<circle cx="32" cy="120.8" r=".35"/>
<circle cx="35.7" cy="137.6" r=".35"/>
<circle cx="32" cy="137.6" r=".35"/>
<circle cx="35.7" cy="143.2" r=".35"/>
<circle cx="32" cy="143.2" r=".35"/>
<circle cx="32" cy="159.9" r=".35"/>
<circle cx="26.4" cy="167.4" r=".35"/>
<circle cx="26.4" cy="137.6" r=".35"/>
<circle cx="26.4" cy="117.1" r=".35"/>
<circle cx="35.7" cy="74.2" r=".35"/>
<circle cx="43.1" cy="79.8" r=".35"/>
<circle cx="39.4" cy="139.4" r=".35"/>
<circle cx="39.4" cy="133.9" r=".35"/>
<circle cx="41.3" cy="145" r=".35"/>
<circle cx="58" cy="130.1" r=".35"/>
<circle cx="58" cy="117.1" r=".35"/>
<circle cx="58" cy="100.3" r=".35"/>
<circle cx="58" cy="139.4" r=".35"/>
<circle cx="52.5" cy="150.6" r=".35"/>
<circle cx="128.8" cy="92.9" r=".35"/>
<circle cx="52.5" cy="120.8" r=".35"/>
<circle cx="71.1" cy="130.1" r=".35"/>
<circle cx="89.7" cy="133.9" r=".35"/>
<circle cx="95.3" cy="133.9" r=".35"/>
<circle cx="97.2" cy="133.9" r=".35"/>
<circle cx="95.3" cy="135.7" r=".35"/>
<circle cx="65.5" cy="165.5" r=".35"/>
<circle cx="72.9" cy="165.5" r=".35"/>
<circle cx="80.4" cy="165.5" r=".35"/>
<circle cx="76.7" cy="176.7" r=".35"/>
<circle cx="65.5" cy="176.7" r=".35"/>
<circle cx="78.5" cy="135.7" r=".35"/>
<circle cx="95.3" cy="104" r=".35"/>
<circle cx="91.6" cy="167.4" r=".35"/>
<circle cx="97.2" cy="167.4" r=".35"/>
<circle cx="97.2" cy="156.2" r=".35"/>
<circle cx="95.3" cy="139.4" r=".35"/>
<circle cx="95.3" cy="141.3" r=".35"/>
<circle cx="132.6" cy="102.2" r=".35"/>
<circle cx="132.6" cy="104" r=".35"/>
<circle cx="184.8" cy="141.3" r=".35"/>
<circle cx="184.8" cy="145" r=".35"/>
<circle cx="145.6" cy="85.4" r=".35"/>
<circle cx="145.6" cy="96.6" r=".35"/>
<circle cx="151.2" cy="96.6" r=".35"/>
<circle cx="151.2" cy="85.4" r=".35"/>
<circle cx="160.5" cy="96.6" r=".35"/>
<circle cx="168" cy="96.6" r=".35"/>
<circle cx="175.4" cy="96.6" r=".35"/>
<circle cx="168" cy="85.4" r=".35"/>
<circle cx="175.4" cy="85.4" r=".35"/>
<circle cx="153.1" cy="137.6" r=".35"/>
<circle cx="199.7" cy="137.6" r=".35"/>
<circle cx="206.2" cy="145" r=".35"/>
<circle cx="188.5" cy="137.6" r=".35"/>
<circle cx="115.8" cy="184.2" r=".35"/>
<circle cx="119.5" cy="176.7" r=".35"/>
<circle cx="162.4" cy="178.6" r=".35"/>
<circle cx="153.1" cy="173" r=".35"/>
<circle cx="151.2" cy="173" r=".35"/>
<circle cx="151.2" cy="178.6" r=".35"/>
<circle cx="141.9" cy="178.6" r=".35"/>
<circle cx="151.2" cy="165.5" r=".35"/>
<circle cx="67.4" cy="42.6" r=".35"/>
<circle cx="67.4" cy="38.8" r=".35"/>
<circle cx="156.8" cy="46.3" r=".35"/>
<circle cx="160.5" cy="46.3" r=".35"/>
<circle cx="160.5" cy="59.3" r=".35"/>
<circle cx="158.7" cy="59.3" r=".35"/>
<circle cx="164.3" cy="22.1" r=".35"/>
<circle cx="186.6" cy="22.1" r=".35"/>
<circle cx="173.6" cy="59.3" r=".35"/>
<circle cx="186.6" cy="50" r=".35"/>
<circle cx="199.7" cy="50" r=".35"/>
<circle cx="209" cy="44.4" r=".35"/>
<circle cx="190.3" cy="44.4" r=".35"/>
<circle cx="192.2" cy="44.4" r=".35"/>
<circle cx="228.5" cy="23.9" r=".35"/>
<circle cx="254.6" cy="55.6" r=".35"/>
<circle cx="246.2" cy="42.6" r=".35"/>
<circle cx="220.2" cy="42.6" r=".35"/>
<circle cx="228.5" cy="55.6" r=".35"/>
<circle cx="228.5" cy="48.1" r=".35"/>
<circle cx="246.2" cy="29.5" r=".35"/>
<circle cx="179.2" cy="44.4" r=".35"/>
<circle cx="209" cy="57.5" r=".35"/>
<circle cx="184.8" cy="50" r=".35"/>
<circle cx="184.8" cy="44.4" r=".35"/>
<circle cx="209" cy="59.3" r=".35"/>
<circle cx="216.4" cy="59.3" r=".35"/>
<circle cx="216.4" cy="44.4" r=".35"/>
</g>
<g font-size="7.1" fill="#6e6e6e">
<text x="196" y="14.9">DAC</text>
<text x="84.2" y="20.5">485</text>
<text x="86" y="46.6">232</text>
<text x="87.9" y="80.2">ADC</text>
</g>
<text font-size="7.1" x="31.3" y="18.7">.</text>
<text font-size="4.7" fill="#0e0e0e" x="229.5" y="194.4">ADC，DAC和RS232\485</text>
<g font-size="3" fill="#0e0e0e">
<text x="226.8" y="34.5">+</text>
<text x="125.1" y="174.2">LM19</text>
</g>
<text font-size="2.5" x="231.7" y="32.7">8</text>
<g font-size="1.7">
<text x="20.1" y="4">1</text>
<text x="56.2" y="4">2</text>
<text x="92.3" y="4">3</text>
<text x="128.4" y="4">4</text>
<text x="164.5" y="4">5</text>
<text x="200.6" y="4">6</text>
<text x="236.7" y="4">7</text>
<text x="272.8" y="4">8</text>
<text x="41.4" y="14.3">2</text>
<text x="41.4" y="16.1">1</text>
<text x="52" y="13.3">VCC</text>
<text x="61.4" y="12.4">8</text>
<text x="61.4" y="16.1">6</text>
<text x="41.4" y="21.7">3</text>
<text x="41.4" y="23.6">4</text>
<text x="61.4" y="19.9">7</text>
<text x="3.7" y="29">A</text>
<text x="41.4" y="27.3">5</text>
<text x="48.2" y="28.2">GND</text>
<text x="165.2" y="29.2">+</text>
<text x="175.1" y="28" transform="rotate(-90 175.1 28)">14</text>
<text x="182.5" y="28" transform="rotate(-90 182.5 28)">10</text>
<text x="186.3" y="28" transform="rotate(-90 186.3 28)">8</text>
<text x="190" y="28" transform="rotate(-90 190 28)">13</text>
<text x="228.2" y="29.5" transform="rotate(-90 228.2 29.5)">7</text>
<text x="288.8" y="29">A</text>
<text x="221.2" y="32.9">3</text>
<text x="235.2" y="34.8">16</text>
<text x="242" y="35.7">4</text>
<text x="245.9" y="33.6" transform="rotate(-90 245.9 33.6)">2</text>
<text x="172.3" y="37.5" transform="rotate(-90 172.3 37.5)">2A</text>
<text x="174.2" y="37.5" transform="rotate(-90 174.2 37.5)">1A</text>
<text x="176" y="37.5" transform="rotate(-90 176 37.5)">VCC</text>
<text x="177.9" y="37.5" transform="rotate(-90 177.9 37.5)">3SP</text>
<text x="179.7" y="37.5" transform="rotate(-90 179.7 37.5)">1SN</text>
<text x="183.5" y="37.5" transform="rotate(-90 183.5 37.5)">3S3NA</text>
<text x="185.3" y="37.5" transform="rotate(-90 185.3 37.5)">1SP</text>
<text x="187.2" y="37.3" transform="rotate(-90 187.2 37.3)">2DN</text>
<text x="189.1" y="37.5" transform="rotate(-90 189.1 37.5)">3Y</text>
<text x="190.9" y="37.5" transform="rotate(-90 190.9 37.5)">12DDNP</text>
<text x="192.8" y="37.5" transform="rotate(-90 192.8 37.5)">1DP</text>
<text x="221.2" y="36.6">2</text>
<text x="246.8" y="40.8" transform="rotate(-90 246.8 40.8)">D</text>
<text x="246.8" y="37.5" transform="rotate(-90 246.8 37.5)">S</text>
<text x="41.4" y="47.8">3</text>
<text x="48.2" y="43.1">V+</text>
<text x="48.2" y="45">C1+</text>
<text x="52" y="43.1">VCC</text>
<text x="52.9" y="45">C2-</text>
<text x="61.4" y="47.8">4</text>
<text x="61.4" y="44.1">5</text>
<text x="61.4" y="42.2">16</text>
<text x="171.4" y="44.3" transform="rotate(-90 171.4 44.3)">6</text>
<text x="173.2" y="44.3" transform="rotate(-90 173.2 44.3)">3</text>
<text x="176.9" y="45.1" transform="rotate(-90 176.9 45.1)">11</text>
<text x="178.8" y="44.3" transform="rotate(-90 178.8 44.3)">4</text>
<text x="182.5" y="44.3" transform="rotate(-90 182.5 44.3)">9</text>
<text x="184.4" y="44.3" transform="rotate(-90 184.4 44.3)">2</text>
<text x="188.1" y="45.2" transform="rotate(-90 188.1 45.2)">12</text>
<text x="190" y="44.3" transform="rotate(-90 190 44.3)">5</text>
<text x="191.9" y="44.3" transform="rotate(-90 191.9 44.3)">1</text>
<text x="228.2" y="44.9" transform="rotate(-90 228.2 44.9)">4</text>
<text x="245.9" y="44.3" transform="rotate(-90 245.9 44.3)">3</text>
<text x="40.6" y="51.5">12</text>
<text x="40.6" y="53.4">10</text>
<text x="40.6" y="49.7">11</text>
<text x="48.2" y="48.7">C1-</text>
<text x="48.2" y="50.6">T1inT1out</text>
<text x="48.2" y="52.5">R1outR1in</text>
<text x="52.5" y="48.7">C2+</text>
<text x="61.4" y="53.4">7</text>
<text x="61.4" y="51.5">13</text>
<text x="61.4" y="49.7">14</text>
<text x="208.1" y="48.5" transform="rotate(-180 208.1 48.5)">+</text>
<text x="41.4" y="55.2">9</text>
<text x="48.2" y="54.3">T2inT2out</text>
<text x="48.2" y="56.2">R2outR2in</text>
<text x="48.2" y="58">V-</text>
<text x="51.8" y="58">GND</text>
<text x="61.4" y="57.1">15</text>
<text x="61.4" y="55.2">8</text>
<text x="25.4" y="72.9">F?</text>
<text x="3.7" y="80.6">B</text>
<text x="288.8" y="80.6">B</text>
<text x="99.1" y="92.5">1</text>
<text x="99.1" y="94.4">2</text>
<text x="106" y="93.5">OUTAOUTD</text>
<text x="106" y="95.3">-INA</text>
<text x="111.5" y="95.3">-IND</text>
<text x="121" y="94.4">13</text>
<text x="121" y="92.5">14</text>
<text x="99.1" y="96.3">3</text>
<text x="99.1" y="98.1">4</text>
<text x="99.1" y="100">5</text>
<text x="99.1" y="101.9">6</text>
<text x="106" y="97.2">+INA</text>
<text x="106" y="99.1">+Vs</text>
<text x="106" y="100.9">+INB</text>
<text x="111.2" y="97.2">+IND</text>
<text x="111.3" y="100.9">+INC</text>
<text x="112.6" y="99.1">-Vs</text>
<text x="121" y="101.9">9</text>
<text x="121" y="100">10</text>
<text x="121" y="98.1">11</text>
<text x="121" y="96.3">12</text>
<text x="99.1" y="103.7">7</text>
<text x="106" y="102.8">-INB</text>
<text x="106" y="104.6">OUTBOUTC</text>
<text x="111.6" y="102.8">-INC</text>
<text x="121" y="103.7">8</text>
<text x="155.1" y="120.5">1</text>
<text x="155.1" y="122.3">2</text>
<text x="155.1" y="124.2">3</text>
<text x="161.8" y="121.4">XOUT</text>
<text x="161.8" y="123.3">CPUCLKSDI</text>
<text x="161.8" y="125.1">VD+</text>
<text x="166.8" y="125.1">TSTO</text>
<text x="168" y="121.4">XIN</text>
<text x="176.9" y="124.2">22</text>
<text x="176.9" y="122.3">23</text>
<text x="176.9" y="120.5">24</text>
<text x="155.1" y="126.1">4</text>
<text x="155.1" y="127.9">5</text>
<text x="155.1" y="129.8">6</text>
<text x="155.1" y="131.7">7</text>
<text x="161.8" y="127">DGNDTSTO</text>
<text x="161.8" y="128.9">SCLK</text>
<text x="161.8" y="130.7">SDO RESET</text>
<text x="168.2" y="128.9">INT</text>
<text x="176.9" y="131.7">18</text>
<text x="176.9" y="129.8">19</text>
<text x="176.9" y="127.9">20</text>
<text x="176.9" y="126.1">21</text>
<text x="3.7" y="132.3">C</text>
<text x="101" y="133.5">1</text>
<text x="101" y="135.4">2</text>
<text x="101" y="137.2">3</text>
<text x="107.8" y="134.5">Y4VDD</text>
<text x="107.8" y="136.3">Y6</text>
<text x="111.2" y="136.3">Y2</text>
<text x="119.2" y="137.2">14</text>
<text x="119.2" y="135.4">15</text>
<text x="119.2" y="133.5">16</text>
<text x="154.2" y="137.2">10</text>
<text x="155.1" y="133.5">8</text>
<text x="155.1" y="135.4">9</text>
<text x="161.8" y="132.6">CS</text>
<text x="161.8" y="134.5">TSTO TSTO</text>
<text x="161.8" y="136.3">AIN2+AIN1+</text>
<text x="166.8" y="132.6">TSTO</text>
<text x="176.9" y="137.2">15</text>
<text x="176.9" y="135.4">16</text>
<text x="176.9" y="133.5">17</text>
<text x="288.8" y="132.3">C</text>
<text x="78.2" y="141.7" transform="rotate(-90 78.2 141.7)">2</text>
<text x="101" y="139.1">4</text>
<text x="101" y="141">5</text>
<text x="101" y="142.8">6</text>
<text x="107.8" y="138.2">Z</text>
<text x="107.8" y="140">Y7</text>
<text x="107.8" y="141.9">Y5</text>
<text x="107.8" y="143.8">E</text>
<text x="111.2" y="143.8">A0</text>
<text x="111.2" y="141.9">Y3</text>
<text x="111.2" y="140">Y0</text>
<text x="111.2" y="138.2">Y1</text>
<text x="119.2" y="142.8">11</text>
<text x="119.2" y="141">12</text>
<text x="119.2" y="139.1">13</text>
<text x="154.2" y="141">12</text>
<text x="154.3" y="139.1">11</text>
<text x="161.8" y="138.2">AIN2- AIN1-</text>
<text x="161.8" y="140">VREFOUT</text>
<text x="161.8" y="141.9">VREFIN</text>
<text x="166.1" y="141.9">AGND</text>
<text x="167.8" y="140">VA+</text>
<text x="176.9" y="141">13</text>
<text x="176.9" y="139.1">14</text>
<text x="209.9" y="138.9" transform="rotate(-180 209.9 138.9)">+</text>
<text x="101" y="144.7">7</text>
<text x="101" y="146.6">8</text>
<text x="107.8" y="145.6">VEEA1</text>
<text x="107.8" y="147.5">VSSA2</text>
<text x="119.2" y="146.6">9</text>
<text x="119.2" y="144.7">10</text>
<text x="77.3" y="153.1" transform="rotate(-90 77.3 153.1)">Vin</text>
<text x="79.1" y="152.3" transform="rotate(-90 79.1 152.3)">VOUT</text>
<text x="81" y="153.1" transform="rotate(-90 81 153.1)">GND</text>
<text x="76.3" y="159.9" transform="rotate(-90 76.3 159.9)">1</text>
<text x="80.1" y="159.9" transform="rotate(-90 80.1 159.9)">3</text>
<text x="119.6" y="176.4">1</text>
<text x="126.4" y="177.3">Vin</text>
<text x="127.2" y="179.2">VOUT</text>
<text x="137.8" y="178.2">2</text>
<text x="3.7" y="184.1">D</text>
<text x="119.6" y="180.1">3</text>
<text x="126.4" y="181">GND</text>
<text x="288.8" y="184.1">D</text>
<text x="224.8" y="191.3">Title</text>
<text x="224.8" y="196.8">Size</text>
<text x="234.1" y="196.8">Number</text>
<text x="271.4" y="196.8">Revision</text>
<text x="224.8" y="202.4">Date:</text>
<text x="225.8" y="199.6">A3</text>
<text x="233.2" y="202.4">2017/12/15</text>
<text x="262.1" y="202.4">Sheet</text>
<text x="267.5" y="202.4">of</text>
<text x="20.1" y="207.1">1</text>
<text x="56.2" y="207.1">2</text>
<text x="92.3" y="207.1">3</text>
<text x="128.4" y="207.1">4</text>
<text x="164.5" y="207.1">5</text>
<text x="200.6" y="207.1">6</text>
<text x="224.8" y="204.3">File:</text>
<text x="233.2" y="204.3">D:\微机原理\..\ADC_DAC.SchDoc</text>
<text x="236.7" y="207.1">7</text>
<text x="262.1" y="204.3">Drawn By: 孟雨皞</text>
<text x="272.8" y="207.1">8</text>
</g>
<g font-size="1.7" fill="#0e0e0e">
<text x="46.9" y="10.5">U?</text>
<text x="26.4" y="18">DIR</text>
<text x="26.4" y="23.6">TXD</text>
<text x="26.4" y="25.4">RXD</text>
<text x="139.5" y="27.3">470K</text>
<text x="140" y="25.4">R?</text>
<text x="145.6" y="29.2">U?</text>
<text x="160.5" y="28.2">C?</text>
<text x="235.1" y="29.2">U?</text>
<text x="46.9" y="31">MAX485EPA</text>
<text x="195" y="31">u?</text>
<text x="195" y="32.9">Hef007</text>
<text x="46.9" y="40.3">U?</text>
<text x="165.4" y="40.3">R?</text>
<text x="231.3" y="40.3">OP-07</text>
<text x="256.3" y="39.8">100pF</text>
<text x="256.3" y="36.1">C?</text>
<text x="256.3" y="37.9">Cap Pol1</text>
<text x="33.8" y="47.8">1uF</text>
<text x="39.4" y="44.1">C?1</text>
<text x="39.4" y="42.2">1uF2</text>
<text x="73" y="44.1">C?</text>
<text x="73" y="42.2">1uF</text>
<text x="74.8" y="47.8">1uF</text>
<text x="165.4" y="42.2">12K</text>
<text x="199.7" y="43.1">R?</text>
<text x="203.4" y="43.1">330K</text>
<text x="209" y="43.1">R?</text>
<text x="212.7" y="43.1">51K</text>
<text x="236.8" y="47.1">R?</text>
<text x="33.8" y="49.7">C?</text>
<text x="74.8" y="49.7">C?</text>
<text x="189.4" y="48.7">C?</text>
<text x="194.1" y="48.7">0.1uF</text>
<text x="210.9" y="49.7">C?</text>
<text x="218.1" y="53.2">C?</text>
<text x="220.9" y="51.3">50</text>
<text x="220.9" y="49.5">R?</text>
<text x="236.8" y="50.4">250</text>
<text x="39.4" y="59">C?</text>
<text x="39.4" y="57.1">1uF6</text>
<text x="147.5" y="57.1">L?</text>
<text x="182.9" y="57.1">R?</text>
<text x="186.6" y="57.1">820</text>
<text x="194.1" y="58">U?</text>
<text x="218.1" y="55.1">0.1uF</text>
<text x="46.9" y="60.8">MAX3232</text>
<text x="147.5" y="60.8">L?</text>
<text x="177.1" y="60.7">D?</text>
<text x="195.7" y="60.7">D?</text>
<text x="48.7" y="83.9">1K</text>
<text x="37.4" y="92.3">100pF</text>
<text x="43.9" y="90.6">1K</text>
<text x="104.6" y="90.6">*</text>
<text x="147.3" y="94.2">100pF</text>
<text x="157.6" y="94.4">1K</text>
<text x="162.2" y="92.3">100pF</text>
<text x="169.7" y="92.3">100pF</text>
<text x="177.1" y="92.3">100pF</text>
<text x="48.7" y="104.4">1K</text>
<text x="104.6" y="107.4">SGM8584</text>
<text x="37.4" y="112.8">100pF</text>
<text x="134.3" y="111">100pF</text>
<text x="160.5" y="118.6">*</text>
<text x="43.1" y="127.9">1K</text>
<text x="53.2" y="127.9">1K</text>
<text x="68.1" y="127.9">1K</text>
<text x="72.8" y="127.7">100pF</text>
<text x="106.5" y="131.7">*</text>
<text x="37.4" y="133.3">100pF</text>
<text x="45" y="137.2">100pF</text>
<text x="190.4" y="137.2">10K</text>
<text x="190.4" y="135.4">R?</text>
<text x="206.9" y="136.3">Q?</text>
<text x="211.8" y="137.2">C?</text>
<text x="45" y="142.8">100pF</text>
<text x="211.8" y="139.1">1uF</text>
<text x="45" y="148.4">1K</text>
<text x="82.3" y="144.7">U?</text>
<text x="82.3" y="146.6">7533</text>
<text x="160.5" y="144.7">CS5550</text>
<text x="37.4" y="155.7">100pF</text>
<text x="45" y="154">1K</text>
<text x="106.5" y="150.3">HEF4051B</text>
<text x="67.2" y="163.2">100pF</text>
<text x="98.8" y="165">100pF</text>
<text x="104.5" y="165">100pF</text>
<text x="67.2" y="172.5">100pF</text>
<text x="74.6" y="172.5">100pF</text>
<text x="82.1" y="172.5">100pF</text>
<text x="128.9" y="170.8">100pF</text>
<text x="154.8" y="176.2">100pF</text>
<text x="145.6" y="182.7">1K</text>
<text x="154.9" y="182.7">1K</text>
</g>
<g font-size="1.7" fill="#262626">
<text x="64.3" y="10.5">+5V</text>
<text x="71.4" y="17.1">A+</text>
<text x="160.8" y="16.1">+12V</text>
<text x="225" y="18">+12V</text>
<text x="71.5" y="20.8">B+</text>
<text x="135.1" y="19.9">+5V</text>
<text x="28.5" y="28.2">GND</text>
<text x="247.5" y="26.4">DAC_V/mA</text>
<text x="64.3" y="34.8">+5V</text>
<text x="129.2" y="35.7">PWM</text>
<text x="78.9" y="43.1">GND</text>
<text x="24.5" y="51.5">RXD</text>
<text x="24.5" y="49.7">TXD</text>
<text x="78.4" y="50.6">Tx232</text>
<text x="87.7" y="52.5">Rx232</text>
<text x="243.1" y="48.7">DAC_V</text>
<text x="24.8" y="58">GND</text>
<text x="69.6" y="58">GND</text>
<text x="153" y="55.2">GND1</text>
<text x="255.6" y="56.2">DAC_GND</text>
<text x="136.4" y="63.6">+12V</text>
<text x="224.7" y="60.8">GND1</text>
<text x="8.4" y="74.8">ADC+24V</text>
<text x="56.6" y="74.8">+24V</text>
<text x="132.5" y="76.7">AD_Vref</text>
<text x="9.7" y="80.4">ADCmA</text>
<text x="129.1" y="85">-1.5V</text>
<text x="11" y="100.9">ADCV</text>
<text x="142.2" y="101.9">GND</text>
<text x="183.3" y="97.2">+5V</text>
<text x="188.5" y="105.6">SCLK</text>
<text x="196.4" y="106.5">AD_SCLK</text>
<text x="188.5" y="109.3">SDO</text>
<text x="188.5" y="113">CS</text>
<text x="195.4" y="110.2">AD_SDO</text>
<text x="196.8" y="114">AD_CS</text>
<text x="129.2" y="116.8">GND</text>
<text x="150" y="114.9">+5V</text>
<text x="196.2" y="117.7">CS5550_CLK</text>
<text x="8.9" y="121.4">ADCRTD</text>
<text x="196.1" y="123.3">AD_SDI</text>
<text x="122" y="127.9">+5V</text>
<text x="145.6" y="127.9">SCLK</text>
<text x="145.6" y="129.8">SDO</text>
<text x="145.6" y="131.7">CS</text>
<text x="196.6" y="129.8">+5V</text>
<text x="10.1" y="143.8">ADCTC</text>
<text x="132.4" y="143.8">AD_A</text>
<text x="132.5" y="149.4">AD_B</text>
<text x="181.4" y="152.1">GND</text>
<text x="121.7" y="157.7">GND</text>
<text x="8.6" y="168">ADCGND</text>
<text x="112.7" y="167">+5V</text>
<text x="160.4" y="166.1">mV</text>
<text x="23" y="172.6">GND</text>
<text x="50.6" y="177.3">-1.5V</text>
<text x="73.6" y="180.1">+5V</text>
<text x="112.4" y="193.1">GND</text>
</g>
<g font-size="1" fill="#0e0e0e">
<text x="52.4" y="17.8">R</text>
<text x="58.8" y="16.1">A</text>
<text x="58.8" y="19.8">B</text>
<text x="51.3" y="24.3">D</text>
</g>
</svg>
